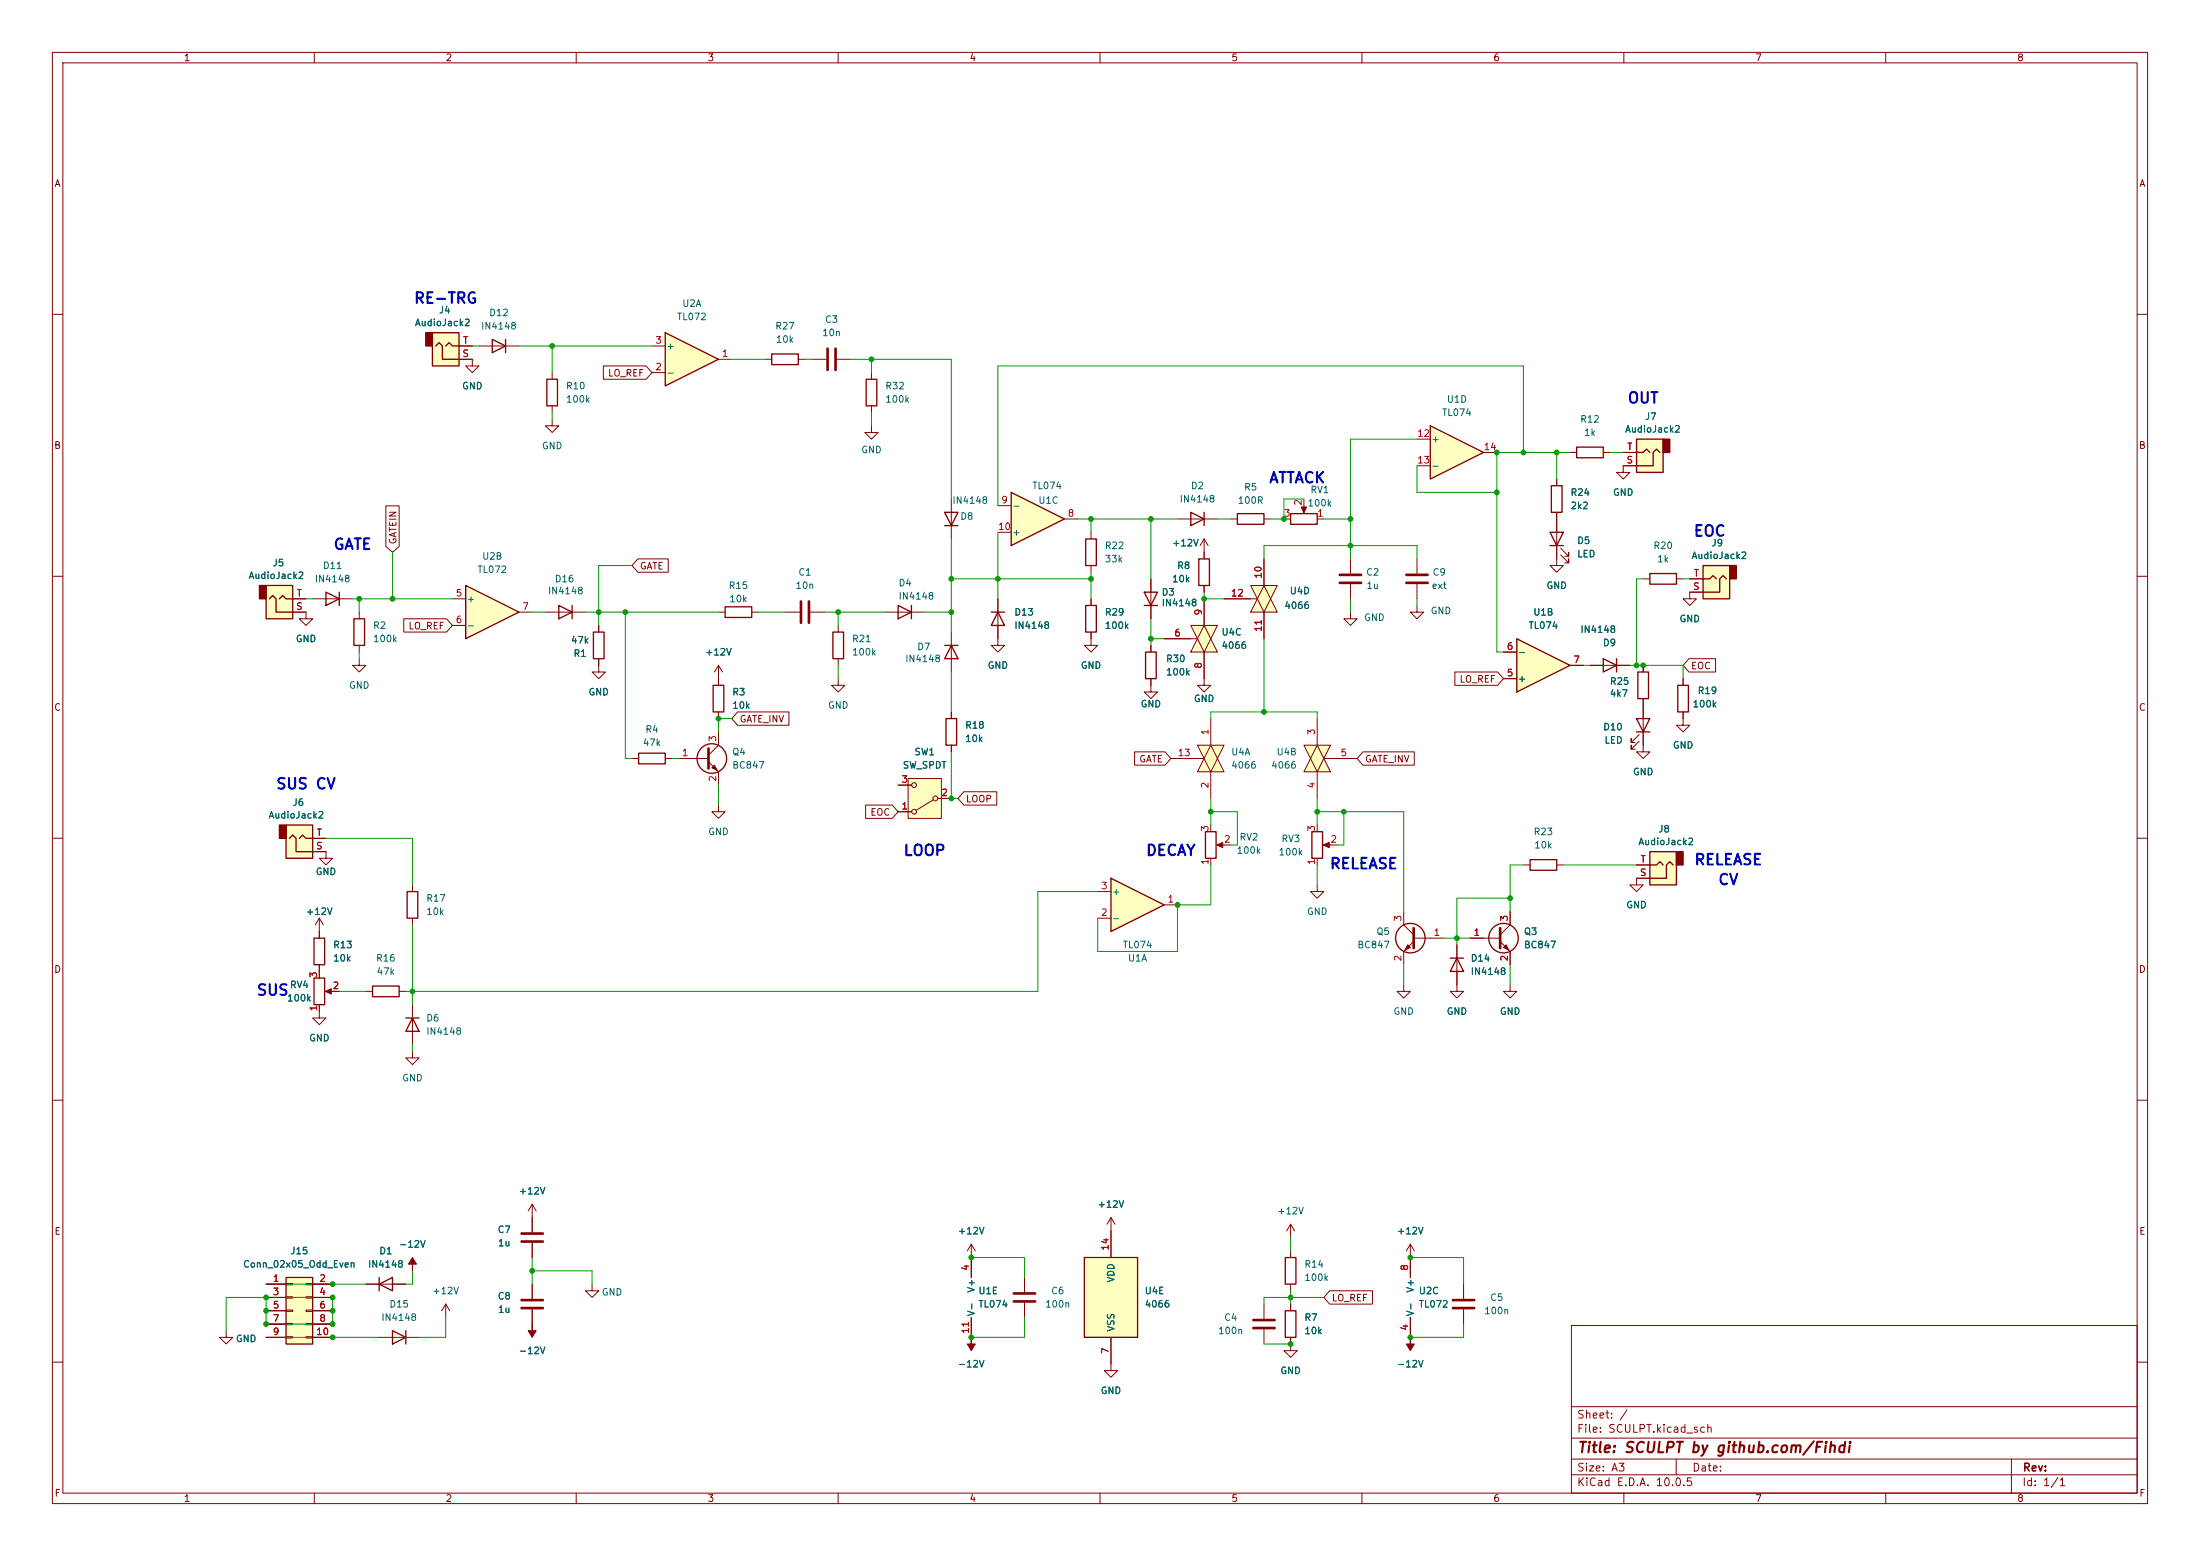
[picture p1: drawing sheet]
<svg xmlns="http://www.w3.org/2000/svg" width="420mm" height="297mm" viewBox="0 0 420 297" stroke-linecap="round" stroke-linejoin="round" font-family="sans-serif">
<g fill="none" stroke="#840000" stroke-width=".19">
<path d="M10 10h400v277h-400zM12 12h396v273h-396zM60 10v2M110 10v2M160 10v2M210 10v2M260 10v2M310 10v2M360 10v2M10 60h2M408 60h2M10 110h2"/>
<path d="M408 110h2M10 160h2M408 160h2M10 210h2M408 210h2M300 253h108v32h-108zM10 260h2M300 278.5h108M300 274.5h108M300 268.5h108M320 278.5v3M384 278.5v6.5"/>
<path d="M408 260h2M60 285v2M110 285v2M160 285v2M210 285v2M260 285v2M300 281.5h108M310 285v2M360 285v2"/>
</g>
<g fill="#ffffc2">
<path d="M251.5 142.2l2.5 5.1h-5.1z"/>
<path d="M248.9 142.2h5.1l-2.5 5.1z"/>
</g>
<g fill="none" stroke="#840000" stroke-width=".19">
<path d="M166.4 81.3v1.3h1.2l-1.2 1.2-1.3-1.2h1.3M149.9 116.8h2.8M154.7 116.8h2.8M160 119.4v1.3M160 129.5v1.3h1.3l-1.3 1.3-1.3-1.3h1.3M160 125.7v1.3M251.5 137.2v5M248.9 142.2h5.1l-2.5 5.1zM251.5 142.2l2.5 5.1h-5.1zM251.5 147.3v5.1M252.7 144.8h6.4M290.8 165.1h1.3"/>
<path d="M297.2 165.1h1.2M312.4 167.6v1.3h-1.3l1.3 1.3 1.3-1.3h-1.3"/>
</g>
<path d="M152.9 114.8v4.1M154.4 114.8v4.1" fill="none" stroke="#840000" stroke-width=".51"/>
<path d="M159 120.7h2v5h-2zM292.1 164.1h5.1v2h-5.1z" fill="none" stroke="#840000" stroke-width=".25"/>
<path d="M315 162.6h5v6.3h-5z" fill="#ffffc2"/>
<path d="M320 162.6h1.3v2.5h-1.3z" fill="#840000" stroke="#840000" stroke-width=".25"/>
<path d="M171.4 115.6l2.6 1.2-2.6 1.3zM174 115.6v2.5M315 162.6h5v6.3h-5zM315 165.1h1.2l.7-.6 .6 .6M319.4 165.1l-.6-.6-.7 .6v2.5h-3.1" fill="none" stroke="#840000" stroke-width=".25"/>
<path d="M168.9 116.8h7.6M312.4 167.6h2.6M312.4 165.1h2.6" fill="none" stroke="#840000" stroke-width=".19"/>
<path d="M289.6 121.9l10.1 5.1-10.1 5.1z" fill="#ffffc2"/>
<path d="M180.3 123.2h2.6M181.6 123.2l1.3 2.5h-2.6zM289.6 121.9l10.1 5.1-10.1 5.1zM306.1 125.7l2.5 1.3-2.5 1.3zM308.6 125.7v2.6" fill="none" stroke="#840000" stroke-width=".25"/>
<path d="M297.2 106.7v1.3h1.2l-1.2 1.2-1.3-1.2h1.3M181.6 120.7v7.6M287 129.5h2.6M287 124.5h2.6M299.7 127h2.6M303.5 127h7.6" fill="none" stroke="#840000" stroke-width=".19"/>
<path d="M212.1 167.6l10.1 5.1-10.1 5.1z" fill="#ffffc2"/>
<path d="M180.3 97.8h2.6l-1.3 2.5zM180.3 100.3h2.6M212.1 167.6l10.1 5.1-10.1 5.1z" fill="none" stroke="#840000" stroke-width=".25"/>
<path d="M181.6 95.3v7.6M209.5 175.3h2.6M209.5 170.2h2.6M222.2 172.7h2.6" fill="none" stroke="#840000" stroke-width=".19"/>
<path d="M127 63.5l10.2 5.1-10.2 5.1z" fill="#ffffc2"/>
<path d="M127 63.5l10.2 5.1-10.2 5.1z" fill="none" stroke="#840000" stroke-width=".25"/>
<path d="M124.5 71.1h2.5M124.5 66h2.5M137.2 68.6h2.5" fill="none" stroke="#840000" stroke-width=".19"/>
<path d="M325.1 108h5.1v6.3h-5.1z" fill="#ffffc2"/>
<path d="M330.2 108h1.3v2.5h-1.3z" fill="#840000" stroke="#840000" stroke-width=".25"/>
<g fill="none" stroke="#840000" stroke-width=".25">
<path d="M147.3 67.6h5.1v2h-5.1zM315 109.5h5v2h-5zM325.1 108h5.1v6.3h-5.1zM325.1 110.5h1.3l.6-.6 .7 .6M329.6 110.5l-.7-.6-.6 .6v2.5h-3.2M312.4 137.2h2.6l-1.3 2.5zM312.4 139.7h2.6M312.7 128.3h2v5.1h-2zM320.3 130.8h2v5.1h-2zM59.9 179.1h2.1v5.1h-2.1zM59.9 186.7h2.1v5.1h-2.1zM71.1 188.2h5.1v2h-5.1z"/>
<path d="M276.9 182.9h2.5M278.1 182.9l1.3 2.5h-2.5zM245.4 250.2h2v5.1h-2z"/>
<circle cx="287" cy="179.1" r="2.82"/>
</g>
<g fill="none" stroke="#840000" stroke-width=".19">
<path d="M146 68.6h1.3M152.4 68.6h1.3M154.9 68.6h2.8M159.8 68.6h2.8M105.4 80v1.3h1.3l-1.3 1.3-1.3-1.3h1.3M313.7 110.5h1.3M320 110.5h1.3M322.6 110.5h2.5M325.1 113h-2.5v1.3h-1.3l1.3 1.3 1.2-1.3h-1.2M313.7 133.4v10.1h-1.3l1.3 1.3 1.3-1.3h-1.3M313.7 127v1.3M321.3 135.9v2.5h-1.3l1.3 1.3 1.3-1.3h-1.3"/>
<path d="M321.3 129.5v1.3M312.9 141.5l-1.5 1.5v-.8v.8h.8M312.9 140.2l-1.5 1.5v-.7v.7h.8M61 177.8v1.3M280.7 179.1h5.7M286.4 179.7l1.9 1.9v2.6M288.3 174v2.5l-1.9 1.9M61 184.2v2.5M61 191.8v1.2M62.5 189.2h2.3M69.8 189.2h1.3M76.2 189.2h1.3"/>
<path d="M278.1 180.3v7.7M288.3 188v1.2h-1.3l1.3 1.3 1.3-1.3h-1.3M185.4 237.5v6.3M185.4 237.5l-.7 1.3M185.4 237.5l.8 1.3M269.2 237.5l-.7 1.3M269.2 237.5l.8 1.3M269.2 237.5v2.5M43.2 254v1.3h1.2l-1.2 1.2-1.3-1.2h1.3M185.4 251.5v3.8M195.6 243.8v2.8M195.6 248.7v2.8"/>
<path d="M241.3 248.9v2.8M241.3 253.7v2.8M246.4 255.3v2.5h1.2l-1.2 1.3-1.3-1.3h1.3M246.4 248.9v1.3"/>
</g>
<path d="M158 66.5v4.1M159.5 66.5v4.1M286.4 177.2v3.8M193.5 246.9h4.1M193.5 248.4h4.1M239.3 253.5h4M239.3 252h4" fill="none" stroke="#840000" stroke-width=".51"/>
<g fill="#840000" stroke="#840000" stroke-width=".19">
<path d="M287.5 180.3l.5 1.1-1-.6z"/>
<path d="M62.1 189.2l1.1-.5v1z"/>
<path d="M185.4 255.3v1.2h.8l-.8 1.3-.7-1.3h.7z"/>
</g>
<path d="M54.6 243.8h5.1v12.7h-5.1z" fill="#ffffc2"/>
<path d="M77.5 194.3h2.5M78.7 194.3l1.3 2.6h-2.5zM54.6 243.8h5.1v12.7h-5.1zM245.4 240h2v5.1h-2z" fill="none" stroke="#840000" stroke-width=".25"/>
<g fill="none" stroke="#840000" stroke-width=".19">
<path d="M270.5 115.6v1.2h1.3l-1.3 1.3-1.3-1.3h1.3M270.5 106.7v2.8M270.5 111.5v2.8M78.7 191.8v7.6M78.7 200.7v1.2h1.3l-1.3 1.3-1.2-1.3h1.2M246.4 233.7l-.8 1.2M246.4 233.7l.7 1.2M246.4 233.7v2.5M246.4 238.8v1.2M50.8 245.1h3.8M50.8 247.6h3.8M50.8 250.2h3.8"/>
<path d="M50.8 252.7h3.8M50.8 255.3h3.8M54.6 245h1.3v.2h-1.3zM54.6 247.5h1.3v.3h-1.3zM54.6 250.1h1.3v.2h-1.3zM54.6 252.6h1.3v.3h-1.3zM54.6 255.1h1.3v.3h-1.3zM58.4 245h1.3v.2h-1.3zM58.4 247.5h1.3v.3h-1.3zM58.4 250.1h1.3v.2h-1.3zM58.4 252.6h1.3v.3h-1.3zM58.4 255.1h1.3v.3h-1.3z"/>
<path d="M59.7 245.1h3.8M59.7 247.6h3.8M59.7 250.2h3.8M59.7 252.7h3.8M59.7 255.3h3.8M246.4 245.1v1.3"/>
</g>
<path d="M268.5 111.3h4M268.5 109.7h4" fill="none" stroke="#840000" stroke-width=".51"/>
<path d="M54.6 157.5h5.1v6.3h-5.1z" fill="#ffffc2"/>
<path d="M53.3 157.5h1.3v2.5h-1.3z" fill="#840000" stroke="#840000" stroke-width=".25"/>
<path d="M54.6 157.5h5.1v6.3h-5.1zM55.2 160l.7-.6 .6 .6v2.6h3.2M57.1 160l.7-.6 .6 .6h1.3" fill="none" stroke="#840000" stroke-width=".25"/>
<path d="M59.7 162.6h2.5v1.2h1.3l-1.3 1.3-1.2-1.3h1.2M59.7 160h2.5M212.1 232.4l-.8 1.3M212.1 232.4l.8 1.3M212.1 232.4v2.5M212.1 260.3v1.3h1.3l-1.3 1.3-1.3-1.3h1.3" fill="none" stroke="#840000" stroke-width=".19"/>
<path d="M207 240h10.2v15.3h-10.2z" fill="#ffffc2"/>
<path d="M207 240h10.2v15.3h-10.2z" fill="none" stroke="#840000" stroke-width=".25"/>
<path d="M212.1 234.9v5.1M212.1 255.3v5M269.2 240v3.8M269.2 251.5v3.8M279.4 245.1v2.8M279.4 249.9v2.8" fill="none" stroke="#840000" stroke-width=".19"/>
<path d="M277.4 248.2h4M277.4 249.7h4" fill="none" stroke="#840000" stroke-width=".51"/>
<path d="M312.4 83.8h5.1v6.4h-5.1z" fill="#ffffc2"/>
<path d="M317.5 83.8h1.3v2.6h-1.3z" fill="#840000" stroke="#840000" stroke-width=".25"/>
<path d="M312.4 83.8h5.1v6.4h-5.1zM312.4 86.4h1.3l.6-.7 .7 .7M316.9 86.4l-.7-.7-.6 .7v2.5h-3.2M77.7 170.2h2.1v5.1h-2.1z" fill="none" stroke="#840000" stroke-width=".25"/>
<path d="M309.9 86.4h2.5M312.4 88.9h-2.5v1.3h-1.3l1.3 1.2 1.2-1.2h-1.2M61 175.3l-.8 1.2M61 175.3l.7 1.2M61 175.3v2.5M78.7 168.9v1.3M78.7 175.3v1.2" fill="none" stroke="#840000" stroke-width=".19"/>
<path d="M269.2 255.3v1.2h.8l-.8 1.3-.7-1.3h.7z" fill="#840000" stroke="#840000" stroke-width=".19"/>
<path d="M273 81.3l10.2 5.1-10.2 5z" fill="#ffffc2"/>
<g fill="none" stroke="#840000" stroke-width=".25">
<path d="M273 81.3l10.2 5.1-10.2 5zM121.9 143.8h5.1v2h-5.1z"/>
<circle cx="135.9" cy="144.8" r="2.82"/>
</g>
<path d="M270.5 83.8h2.5M270.5 88.9h2.5M283.2 86.4h2.5M114.3 127v1.3h1.3l-1.3 1.2-1.3-1.2h1.3M137.2 139.7v2.5l-1.9 1.9M120.6 144.8h1.3M127 144.8h1.3M129.5 144.8h5.8M135.3 145.4l1.9 1.9v2.6" fill="none" stroke="#840000" stroke-width=".19"/>
<path d="M135.3 142.9v3.8" fill="none" stroke="#840000" stroke-width=".51"/>
<path d="M135.9 146.6l.5-.5 .5 1z" fill="#840000" stroke="#840000" stroke-width=".19"/>
<path d="M173.4 148.6h6.3v7.6h-6.3z" fill="#ffffc2"/>
<g fill="none" stroke="#840000" stroke-width=".19">
<path d="M297.2 91.4v1.3M297.2 97.8v8.9M299.7 86.4h1.3M306.1 86.4h1.2M297.9 105.9l1.6 1.5v-.7v.7h-.8M297.9 104.6l1.6 1.6v-.8v.8h-.8M181.6 135.9v1.3M219.7 129.5v2.6h1.3l-1.3 1.3-1.3-1.3h1.3M219.7 123.2v1.3M229.9 129.5v1.3h1.2l-1.2 1.3-1.3-1.3h1.3M137.2 153.7v1.2h1.2l-1.2 1.3-1.3-1.3h1.3M171.4 154.9h2.6"/>
<path d="M171.4 149.9h2.6M173.4 148.6h6.3v7.6h-6.3zM178.2 152.7l-3.3 2M179.1 152.4h2.5M181.6 142.2v1.3"/>
<circle cx="174.5" cy="154.9" r=".46"/>
<circle cx="174.5" cy="149.9" r=".46"/>
<circle cx="178.6" cy="152.4" r=".46"/>
</g>
<path d="M296.2 92.7h2v5.1h-2zM301 85.3h5.1v2.1h-5.1zM295.9 101.6h2.5l-1.2 2.5zM295.9 104.1h2.5M180.6 137.2h2v5h-2zM218.7 124.5h2v5h-2z" fill="none" stroke="#840000" stroke-width=".25"/>
<path d="M193 94l10.2 5.1-10.2 5z" fill="#ffffc2"/>
<path d="M193 94l10.2 5.1-10.2 5z" fill="none" stroke="#840000" stroke-width=".25"/>
<path d="M190.5 96.5h2.5M203.2 99.1h2.5M190.5 101.6h2.5" fill="none" stroke="#840000" stroke-width=".19"/>
<g fill="#ffffc2">
<path d="M228.6 142.2h5.1l-2.6 5.1z"/>
<path d="M231.1 142.2l2.6 5.1h-5.1z"/>
</g>
<path d="M224.8 99.1h7.6M234.9 99.1h1.3M241.3 99.1h1.3M245.1 99.1h1.3M248.9 95.3v2.2M251.5 99.1h1.2M257.8 116.8v1.3h1.3l-1.3 1.3-1.3-1.3h1.3M231.1 137.2v5M223.5 144.8h6.4M228.6 142.2h5.1l-2.6 5.1zM231.1 142.2l2.6 5.1h-5.1zM231.1 147.3v5.1" fill="none" stroke="#840000" stroke-width=".19"/>
<path d="M227.3 97.8l2.6 1.3-2.6 1.2zM229.9 97.8v2.5M236.2 98h5.1v2.1h-5.1zM246.4 98h5.1v2.1h-5.1z" fill="none" stroke="#840000" stroke-width=".25"/>
<path d="M248.4 96.8h1l-.5 1.1z" fill="#840000" stroke="#840000" stroke-width=".19"/>
<g fill="#ffffc2">
<path d="M241.3 111.8l2.5 5h-5z"/>
<path d="M238.8 111.8h5l-2.5 5z"/>
</g>
<g fill="none" stroke="#840000" stroke-width=".19">
<path d="M68.6 116.8v1.3M219.7 110.5v7.6M233.7 114.3h6.3M238.8 111.8h5l-2.5 5zM241.3 111.8l2.5 5h-5zM241.3 106.7v5.1M241.3 116.8v5.1M257.8 106.7v2.8M257.8 111.5v2.8M68.6 125.7v1.3h1.2l-1.2 1.3-1.3-1.3h1.3M68.6 123.2v1.3M231.1 157.5v1.3"/>
<path d="M251.5 157.5v1.3M231.1 163.8v1.3M232.7 161.3h2.2M251.5 163.8v1.3M253 161.3h2.3"/>
</g>
<path d="M67.6 118.1h2v5.1h-2zM218.4 113h2.6l-1.3 2.6zM218.4 115.6h2.6M230.1 158.8h2.1v5h-2.1zM250.4 158.8h2.1v5h-2.1z" fill="none" stroke="#840000" stroke-width=".25"/>
<g fill="#840000" stroke="#840000" stroke-width=".19">
<path d="M252.6 161.3l1.1-.5v1z"/>
<path d="M232.3 161.3l1.1-.5v1z"/>
</g>
<path d="M255.8 111.3h4M255.8 109.7h4" fill="none" stroke="#840000" stroke-width=".51"/>
<g fill="#ffffc2">
<path d="M229.9 119.4l2.5 5.1h-5.1z"/>
<path d="M227.3 119.4h5.1l-2.5 5.1z"/>
</g>
<path d="M227.3 119.4h5.1l-2.5 5.1zM229.9 119.4l2.5 5.1h-5.1zM229.9 114.3v5.1M222.2 121.9h6.4M229.9 124.5v5" fill="none" stroke="#840000" stroke-width=".19"/>
<path d="M88.9 111.8l10.2 5-10.2 5.1z" fill="#ffffc2"/>
<path d="M62.2 113l2.6 1.3-2.6 1.3zM64.8 113v2.6M88.9 111.8l10.2 5-10.2 5.1zM106.7 115.6l2.5 1.2-2.5 1.3zM109.2 115.6v2.5" fill="none" stroke="#840000" stroke-width=".25"/>
<path d="M59.7 114.3h7.6M86.4 114.3h2.5M86.4 119.4h2.5M99.1 116.8h2.5M104.1 116.8h7.7" fill="none" stroke="#840000" stroke-width=".19"/>
<path d="M50.8 111.8h5.1v6.3h-5.1z" fill="#ffffc2"/>
<path d="M49.5 111.8h1.3v2.5h-1.3z" fill="#840000" stroke="#840000" stroke-width=".25"/>
<path d="M94 64.8l2.5 1.2-2.5 1.3zM96.5 64.8v2.5M104.4 72.4h2v5.1h-2zM50.8 111.8h5.1v6.3h-5.1zM51.4 114.3l.7-.6 .6 .6v2.5h3.2M53.3 114.3l.7-.6 .6 .6h1.3M207.3 115.6h2v5.1h-2zM207.3 102.9h2v5.1h-2zM228.9 106.7h2v5.1h-2z" fill="none" stroke="#840000" stroke-width=".25"/>
<g fill="none" stroke="#840000" stroke-width=".19">
<path d="M90.2 68.6v1.3h1.2l-1.2 1.2-1.3-1.2h1.3M91.4 66h7.7M105.4 71.1v1.3M105.4 77.5v1.2M55.9 116.8h2.5v1.3h1.3l-1.3 1.3-1.3-1.3h1.3M55.9 114.3h2.5M208.3 101.6v1.3M208.3 108v1.2M208.3 114.3v1.3M229.9 102.9l-.8 1.2M229.9 102.9l.7 1.2M229.9 102.9v3.8"/>
<path d="M229.9 111.8v1.2M208.3 120.7v1.2"/>
</g>
<path d="M82.5 63.5h5.1v6.4h-5.1z" fill="#ffffc2"/>
<path d="M81.3 63.5h1.2v2.5h-1.2z" fill="#840000" stroke="#840000" stroke-width=".25"/>
<g fill="none" stroke="#840000" stroke-width=".25">
<path d="M82.5 63.5h5.1v6.4h-5.1zM83.2 66l.6-.6 .7 .6v2.6h3.1M85.1 66l.6-.6 .7 .6h1.2M165.4 72.4h2v5.1h-2zM138.4 115.8h5.1v2.1h-5.1zM189.2 116.8h2.6M190.5 116.8l1.3 2.6h-2.6zM113.3 120.7h2v5h-2zM136.1 130.8h2.1v5.1h-2.1zM72.4 245.1l2.5-1.3v2.6zM72.4 243.8v2.6M74.9 254l2.6 1.3-2.6 1.2z"/>
<path d="M77.5 254v2.5"/>
<circle cx="269.2" cy="179.1" r="2.82"/>
</g>
<g fill="none" stroke="#840000" stroke-width=".19">
<path d="M87.6 68.6h2.6M87.6 66h2.6M115.2 69.8h8.1l1.2 1.3-1.2 1.3h-8.1zM166.4 71.1v1.3M166.4 77.5v1.2M73.7 96.6h2.5v7.7l-1.3 1.1-1.2-1.1zM297.2 91.4v1.3M297.2 97.8v3.8M309.9 88.9h2.5M309.9 86.4h2.5M55.9 116.8h2.5M55.9 114.3h2.5"/>
<path d="M77.1 118.1h8.1l1.2 1.3-1.2 1.3h-8.1zM114.3 119.4v1.3M121.8 106.7h5.8v2.5h-5.8l-1.2-1.2zM137.2 116.8h1.2M143.5 116.8h1.3M190.5 114.3v8.9h1.3l-1.3 1.3-1.3-1.3h1.3M208.3 114.3v1.3M219.7 110.5v2.5M219.7 115.6v2.5M229.9 105.4v1.3M229.9 111.8v1.2M229.9 114.3v5.1"/>
<path d="M233.7 114.3h5.1M241.3 106.7v5.1M241.3 116.8v5.1M297.2 104.1v2.6M322.6 113h2.5M322.6 110.5h2.5M114.3 125.7v1.3M137.2 127v3.8M137.2 135.9v1.3M137.2 127l-.8 1.3M137.2 127l.7 1.3M140.8 135.9h9.8v2.5h-9.8l-1.1-1.2z"/>
<path d="M181.6 135.9v1.3M208.3 120.7v2.5h1.2l-1.2 1.3-1.3-1.3h1.3M219.7 123.2v1.3M219.7 129.5v1.3M222.2 121.9h5.1M229.9 124.5v5M277.7 128.3h8.2l1.1 1.2-1.1 1.3h-8.2zM287 129.5h2.6M287 124.5h2.6M299.7 127h2.6M303.5 127h2.6M308.6 127h2.5"/>
<path d="M313.7 127v1.3M313.7 133.4v3.8M313.7 139.7v2.5M321.3 129.5v1.3M321.3 135.9v1.3M322.4 125.7h5.1v2.6h-5.1l-1.1-1.3zM165.3 153.7h5l1.1 1.2-1.1 1.3h-5zM171.4 154.9h2.6M171.4 149.9h2.6M179.1 152.4h2.5M181.6 142.2v1.3M184 151.1h6.3v2.6h-6.3l-1.1-1.3z"/>
<path d="M216.6 143.5h5.8l1.1 1.3-1.1 1.3h-5.8zM260.2 143.5h9.8v2.6h-9.8l-1.1-1.3zM59.7 162.6h2.5M59.7 160h2.5M61 177.8v1.3M251.5 168.9v1.3h1.2l-1.2 1.3-1.3-1.3h1.3M268 174v2.5l1.9 1.9M269.9 179.1h5.7M269.9 179.7l-1.9 1.9v2.6M280.7 179.1h2.5M288.3 174v2.5M312.4 167.6h2.6"/>
<path d="M312.4 165.1h2.6M61 191.8v2.5h1.2l-1.2 1.3-1.3-1.3h1.3M61 184.2v2.5M63.5 189.2h1.3M268 188v1.2h1.2l-1.2 1.3-1.3-1.3h1.3M278.1 185.4v3.8h-1.2l1.2 1.3 1.3-1.3h-1.3M278.1 180.3v2.6M288.3 181.6v2.6M101.6 229.9v5.3M101.6 237.2v2.8M101.6 229.9l-.8 1.2M101.6 229.9l.8 1.2"/>
<path d="M212.1 234.9v5.1M50.8 245.1h3.8M50.8 255.3h3.8M50.8 247.6h3.8M50.8 250.2h3.8M50.8 252.7h3.8M59.7 245.1h3.8M59.7 255.3h3.8M59.7 247.6h3.8M59.7 250.2h3.8M59.7 252.7h3.8M69.8 245.1h7.7"/>
<path d="M72.4 255.3h7.6M85.1 248.9l-.8 1.3M85.1 248.9l.8 1.3M85.1 248.9v2.6M101.6 245.1v2.8M101.6 249.9v2.8M113 245.1v1.3h1.3l-1.3 1.2-1.2-1.2h1.2M185.4 240v3.8M185.4 251.5v3.8M212.1 255.3v5M246.4 248.9v1.3M246.4 255.3v1.2"/>
<path d="M253.8 246.4h8.2v2.5h-8.2l-1.1-1.3zM269.2 240v3.8M269.2 251.5v3.8"/>
</g>
<path d="M269.9 177.2v3.8M99.6 235.5h4M99.6 237h4M99.6 248.2h4M99.6 249.7h4" fill="none" stroke="#840000" stroke-width=".51"/>
<g fill="#840000" stroke="#840000" stroke-width=".19">
<path d="M101.6 252.7v1.3h.8l-.8 1.3-.8-1.3h.8z"/>
<path d="M78.7 240l.8 1.3h-.8v1.3v-1.3h-.7z"/>
<path d="M268.7 180.3l.5 .5-1 .6z"/>
</g>
<g fill="none" stroke="#009600" stroke-width=".19">
<path d="M90.2 66h1.2M99.1 66h25.4M105.4 66v5.1M105.4 78.7v1.3M139.7 68.6h6.3M153.7 68.6h1.2M162.6 68.6h19v26.7M166.4 68.6v2.5M166.4 78.7v2.6M205.7 99.1h19.1M208.3 99.1v2.5M219.7 99.1v11.4"/>
<path d="M232.4 99.1h2.5M248.9 95.3h-3.8v3.8h-2.5M252.7 99.1h5.1M270.5 83.8h-12.7v22.9M270.5 88.9v5.1h15.2M290.8 86.4v-16.5h-100.3v26.6M297.2 86.4v5M299.7 86.4h-14v38.1h1.3M307.3 86.4h2.6M58.4 114.3h1.3M67.3 114.3h19.1M68.6 114.3v2.5"/>
<path d="M74.9 105.4v8.9M101.6 116.8h2.5M111.8 116.8h25.4M119.4 116.8v28h1.2M120.6 108h-6.3v11.4M144.8 116.8h5.1M157.5 116.8h11.4M160 116.8v2.6M176.5 116.8h5.1M181.6 110.5h26.7M181.6 102.9v17.8M190.5 101.6v12.7"/>
<path d="M208.3 109.2v5.1M219.7 118.1v5.1M229.9 113v1.3h3.8M241.3 106.7v-2.6h29.2v2.6M257.8 114.3v2.5M270.5 114.3v1.3M313.7 110.5h-1.3v16.5M321.3 110.5h1.3M68.6 124.5v1.2M139.7 137.2h-2.5v2.5M160 127v2.5M181.6 128.3v7.6"/>
<path d="M219.7 121.9h2.5M231.1 137.2v-1.3h20.4v1.3M241.3 121.9v14M302.3 127h1.2M311.1 127h10.2v2.5M128.3 144.8h1.2M137.2 149.9v3.8M181.6 143.5v8.9h1.3M231.1 152.4v5.1M231.1 154.9h5.1v6.4h-1.3M251.5 154.9h16.5v19.1M251.5 152.4v5.1"/>
<path d="M256.5 154.9v6.4h-1.2M62.2 160h16.5v8.9M78.7 176.5v15.3M209.5 170.2h-11.4v19h-120.6M231.1 165.1v7.6h-6.3v8.9h-15.3v-6.3M251.5 165.1v3.8M275.6 179.1h5.1M288.3 171.5h-10.2v8.8M290.8 165.1h-2.5v8.9M298.4 165.1h14M64.8 189.2h5M78.7 199.4v1.3"/>
<path d="M268 184.2v3.8M288.3 184.2v3.8M246.4 236.2v2.6M50.8 247.6v5.1h12.7v-5.1h-20.3v6.4M50.8 255.3h21.6M50.8 245.1h19M78.7 242.6v2.5h-1.2M85.1 251.5v3.8h-5.1M101.6 242.6h11.4v2.5M101.6 240v5.1M185.4 240h10.2v3.8M195.6 251.5v3.8h-10.2"/>
<path d="M241.3 256.5h5.1M246.4 246.4v2.5M252.7 247.6h-11.4v1.3M269.2 240h10.2v5.1M279.4 252.7v2.6h-10.2"/>
</g>
<g fill="#009600" stroke="#009600" stroke-width=".19">
<circle cx="312.4" cy="127" r=".46"/>
<circle cx="313.7" cy="127" r=".46"/>
<circle cx="246.4" cy="247.6" r=".46"/>
<circle cx="246.4" cy="256.5" r=".46"/>
<circle cx="185.4" cy="255.3" r=".46"/>
<circle cx="185.4" cy="240" r=".46"/>
<circle cx="269.2" cy="240" r=".46"/>
<circle cx="269.2" cy="255.3" r=".46"/>
<circle cx="224.8" cy="172.7" r=".46"/>
<circle cx="231.1" cy="154.9" r=".46"/>
<circle cx="241.3" cy="135.9" r=".46"/>
<circle cx="229.9" cy="114.3" r=".46"/>
<circle cx="219.7" cy="121.9" r=".46"/>
<circle cx="208.3" cy="110.5" r=".46"/>
<circle cx="208.3" cy="99.1" r=".46"/>
<circle cx="219.7" cy="99.1" r=".46"/>
<circle cx="190.5" cy="110.5" r=".46"/>
<circle cx="256.5" cy="154.9" r=".46"/>
<circle cx="251.5" cy="154.9" r=".46"/>
<circle cx="278.1" cy="179.1" r=".46"/>
<circle cx="288.3" cy="171.5" r=".46"/>
<circle cx="290.8" cy="86.4" r=".46"/>
<circle cx="297.2" cy="86.4" r=".46"/>
<circle cx="285.7" cy="86.4" r=".46"/>
<circle cx="257.8" cy="99.1" r=".46"/>
<circle cx="257.8" cy="104.1" r=".46"/>
<circle cx="285.7" cy="94" r=".46"/>
<circle cx="245.1" cy="99.1" r=".46"/>
<circle cx="68.6" cy="114.3" r=".46"/>
<circle cx="74.9" cy="114.3" r=".46"/>
<circle cx="105.4" cy="66" r=".46"/>
<circle cx="114.3" cy="116.8" r=".46"/>
<circle cx="119.4" cy="116.8" r=".46"/>
<circle cx="63.5" cy="250.2" r=".46"/>
<circle cx="63.5" cy="247.6" r=".46"/>
<circle cx="63.5" cy="245.1" r=".46"/>
<circle cx="101.6" cy="242.6" r=".46"/>
<circle cx="137.2" cy="137.2" r=".46"/>
<circle cx="166.4" cy="68.6" r=".46"/>
<circle cx="160" cy="116.8" r=".46"/>
<circle cx="181.6" cy="110.5" r=".46"/>
<circle cx="63.5" cy="255.3" r=".46"/>
<circle cx="63.5" cy="252.7" r=".46"/>
<circle cx="50.8" cy="252.7" r=".46"/>
<circle cx="50.8" cy="250.2" r=".46"/>
<circle cx="50.8" cy="247.6" r=".46"/>
<circle cx="78.7" cy="189.2" r=".46"/>
<circle cx="181.6" cy="116.8" r=".46"/>
<circle cx="181.6" cy="152.4" r=".46"/>
</g>
<g font-size="2" fill="#0000c2">
<text x="78.9" y="58.4">RE-TRG</text>
<text x="310.6" y="77.5">OUT</text>
<text x="242.1" y="92.7">ATTACK</text>
<text x="63.5" y="105.4">GATE</text>
<text x="323.2" y="102.9">EOC</text>
<text x="52.6" y="151.1">SUS CV</text>
<text x="172.4" y="163.8">LOOP</text>
<text x="218.6" y="163.8">DECAY</text>
<text x="253.7" y="166.4">RELEASE</text>
<text x="323.3" y="165.6">RELEASE</text>
<text x="327.9" y="169.4">CV</text>
<text x="48.9" y="190.5">SUS</text>
</g>
<text font-size="2" fill="#840000" x="301" y="277.8">Title: SCULPT by github.com/Fihdi</text>
<g font-size="1.5" fill="#840000">
<text x="300.9" y="273.8">File: SCULPT.kicad_sch</text>
<text x="300.9" y="271.1">Sheet: /</text>
<text x="300.9" y="281.2">Size: A3</text>
<text x="322.9" y="281.2">Date:</text>
<text x="386" y="281.2">Rev:</text>
<text x="300.9" y="284">KiCad E.D.A. 10.0.5</text>
<text x="385.9" y="284">Id: 1/1</text>
</g>
<g font-size="1.3" fill="#840000">
<text x="35" y="12">1</text>
<text x="85" y="12">2</text>
<text x="135" y="12">3</text>
<text x="185" y="12">4</text>
<text x="235" y="12">5</text>
<text x="285" y="12">6</text>
<text x="335" y="12">7</text>
<text x="385" y="12">8</text>
<text x="10.3" y="36">A</text>
<text x="408.3" y="36">A</text>
<text x="116" y="72.2">LO_REF</text>
<text x="10.2" y="86">B</text>
<text x="408.2" y="86">B</text>
<text x="76" y="104" transform="rotate(-90 76 104)">GATEIN</text>
<text x="122.1" y="109">GATE</text>
<text x="77.9" y="120.4">LO_REF</text>
<text x="278.5" y="130.6">LO_REF</text>
<text x="322.7" y="128.1">EOC</text>
<text x="10.2" y="136">C</text>
<text x="408.2" y="136">C</text>
<text x="141.1" y="138.2">GATE_INV</text>
<text x="217.4" y="145.8">GATE</text>
<text x="260.5" y="145.8">GATE_INV</text>
<text x="166" y="156">EOC</text>
<text x="184.3" y="153.5">LOOP</text>
<text x="10.2" y="186">D</text>
<text x="408.2" y="186">D</text>
<text x="10.3" y="236">E</text>
<text x="408.3" y="236">E</text>
<text x="254.1" y="248.7">LO_REF</text>
<text x="10.3" y="286">F</text>
<text x="35" y="287">1</text>
<text x="85" y="287">2</text>
<text x="135" y="287">3</text>
<text x="185" y="287">4</text>
<text x="235" y="287">5</text>
<text x="285" y="287">6</text>
<text x="335" y="287">7</text>
<text x="385" y="287">8</text>
<text x="408.3" y="286">F</text>
</g>
<g font-size="1.3" fill="#006464">
<text x="130.1" y="58.9">U2A</text>
<text x="79.1" y="62.6">AudioJack2</text>
<text x="83.7" y="60.1">J4</text>
<text x="91.7" y="63.2">IN4148</text>
<text x="93.3" y="60.7">D12</text>
<text x="129.1" y="61.4">TL072</text>
<text x="147.9" y="63.2">R27</text>
<text x="148" y="65.7">10k</text>
<text x="156.8" y="64.5">10n</text>
<text x="157.4" y="61.9">C3</text>
<text x="127.1" y="67">+</text>
<text x="88.1" y="74.6">GND</text>
<text x="107.9" y="74.6">R10</text>
<text x="107.9" y="77.2">100k</text>
<text x="127.1" y="72.1">-</text>
<text x="168.9" y="74.6">R32</text>
<text x="168.9" y="77.2">100k</text>
<text x="276.1" y="77.2">U1D</text>
<text x="275.2" y="79.7">TL074</text>
<text x="301.6" y="81">R12</text>
<text x="302.3" y="83.5">1k</text>
<text x="310.1" y="82.9">AudioJack2</text>
<text x="313.9" y="80.5">J7</text>
<text x="103.3" y="86.1">GND</text>
<text x="164.3" y="86.8">GND</text>
<text x="273.2" y="84.8">+</text>
<text x="273.2" y="89.9">-</text>
<text x="197" y="93.7">TL074</text>
<text x="227.2" y="93.7">D2</text>
<text x="237.4" y="93.9">R5</text>
<text x="250.1" y="94.4">RV1</text>
<text x="299.7" y="94.9">R24</text>
<text x="307.8" y="94.9">GND</text>
<text x="181.7" y="96.5">IN4148</text>
<text x="183.2" y="99.5">D8</text>
<text x="193.1" y="97.5">-</text>
<text x="198.1" y="96.5">U1C</text>
<text x="225.1" y="96.2">IN4148</text>
<text x="236.2" y="96.5">100R</text>
<text x="249.5" y="97">100k</text>
<text x="299.7" y="97.5">2k2</text>
<text x="91.9" y="107.1">U2B</text>
<text x="193.1" y="102.6">+</text>
<text x="210.8" y="105.1">R22</text>
<text x="210.8" y="107.6">33k</text>
<text x="223.6" y="104.6">+12V</text>
<text x="301" y="104.2">D5</text>
<text x="301" y="106.7">LED</text>
<text x="315.5" y="105.1">R20</text>
<text x="316.3" y="107.6">1k</text>
<text x="322.8" y="107">AudioJack2</text>
<text x="326.6" y="104.6">J9</text>
<text x="47.3" y="110.8">AudioJack2</text>
<text x="51.9" y="108.4">J5</text>
<text x="60" y="111.5">IN4148</text>
<text x="61.5" y="108.9">D11</text>
<text x="91" y="109.7">TL072</text>
<text x="104.5" y="113.7">IN4148</text>
<text x="105.8" y="111.5">D16</text>
<text x="139" y="112.7">R15</text>
<text x="151.8" y="112.7">10n</text>
<text x="152.3" y="110.2">C1</text>
<text x="171.4" y="112.2">D4</text>
<text x="221.7" y="114">D3</text>
<text x="223.6" y="111.5">10k</text>
<text x="224.6" y="108.9">R8</text>
<text x="246.1" y="113.7">U4D</text>
<text x="260.7" y="110.2">C2</text>
<text x="260.8" y="112.7">1u</text>
<text x="273.2" y="112.7">ext</text>
<text x="273.4" y="110.2">C9</text>
<text x="295.1" y="112.7">GND</text>
<text x="89" y="115.3">+</text>
<text x="139.1" y="115.3">10k</text>
<text x="171.4" y="114.8">IN4148</text>
<text x="193.5" y="117.8">D13</text>
<text x="210.8" y="117.8">R29</text>
<text x="221.7" y="116">IN4148</text>
<text x="245.1" y="116.5">4066</text>
<text x="260.3" y="118.8">GND</text>
<text x="273" y="117.5">GND</text>
<text x="292.6" y="117.8">U1B</text>
<text x="320.5" y="119.1">GND</text>
<text x="56.4" y="122.9">GND</text>
<text x="71.1" y="120.3">R2</text>
<text x="71.1" y="122.9">100k</text>
<text x="89" y="120.3">-</text>
<text x="108.9" y="123.1">47k</text>
<text x="109.4" y="125.7">R1</text>
<text x="134.5" y="125.4">+12V</text>
<text x="162.5" y="122.9">R21</text>
<text x="162.5" y="125.4">100k</text>
<text x="175" y="124.4">D7</text>
<text x="193.5" y="120.3">IN4148</text>
<text x="210.8" y="120.3">100k</text>
<text x="233.1" y="121.6">U4C</text>
<text x="233.1" y="124.2">4066</text>
<text x="289.7" y="125.4">-</text>
<text x="291.7" y="120.3">TL074</text>
<text x="301.6" y="121.1">IN4148</text>
<text x="305.9" y="123.6">D9</text>
<text x="66.5" y="131.8">GND</text>
<text x="172.7" y="126.7">IN4148</text>
<text x="188.4" y="128">GND</text>
<text x="206.2" y="128">GND</text>
<text x="222.5" y="126.7">R30</text>
<text x="222.5" y="129.2">100k</text>
<text x="289.7" y="130.5">+</text>
<text x="307.2" y="131">R25</text>
<text x="112.2" y="133">GND</text>
<text x="139.7" y="133">R3</text>
<text x="139.7" y="135.6">10k</text>
<text x="158" y="135.6">GND</text>
<text x="217.6" y="135.3">GND</text>
<text x="227.8" y="134.3">GND</text>
<text x="307.2" y="133.3">4k7</text>
<text x="323" y="135.3">100k</text>
<text x="324" y="132.8">R19</text>
<text x="122.6" y="142.7">47k</text>
<text x="123.1" y="140.2">R4</text>
<text x="184.1" y="139.4">R18</text>
<text x="184.1" y="141.9">10k</text>
<text x="306" y="139.7">D10</text>
<text x="306.2" y="142.3">LED</text>
<text x="319.2" y="143.2">GND</text>
<text x="139.7" y="144.5">Q4</text>
<text x="139.7" y="147">BC847</text>
<text x="172.2" y="147">SW_SPDT</text>
<text x="174.5" y="144.5">SW1</text>
<text x="234.9" y="144.5">U4A</text>
<text x="234.9" y="147">4066</text>
<text x="242.6" y="147">4066</text>
<text x="243.6" y="144.5">U4B</text>
<text x="311.6" y="148.3">GND</text>
<text x="55.8" y="154.1">J6</text>
<text x="51.2" y="156.5">AudioJack2</text>
<text x="135.1" y="159.7">GND</text>
<text x="236.5" y="160.7">RV2</text>
<text x="244.5" y="161">RV3</text>
<text x="292.7" y="159.7">R23</text>
<text x="312.7" y="161.6">AudioJack2</text>
<text x="316.5" y="159.2">J8</text>
<text x="60.2" y="167.3">GND</text>
<text x="236" y="163.3">100k</text>
<text x="244" y="163.6">100k</text>
<text x="292.8" y="162.3">10k</text>
<text x="81.3" y="172.4">R17</text>
<text x="212.2" y="171.1">+</text>
<text x="310.4" y="173.7">GND</text>
<text x="58.3" y="175">+12V</text>
<text x="81.3" y="175">10k</text>
<text x="212.2" y="176.2">-</text>
<text x="249.4" y="175">GND</text>
<text x="262.7" y="178.8">Q5</text>
<text x="290.8" y="178.8">Q3</text>
<text x="63.5" y="181.3">R13</text>
<text x="63.5" y="183.8">10k</text>
<text x="71.7" y="183.8">R16</text>
<text x="214.2" y="181.3">TL074</text>
<text x="215.2" y="183.8">U1A</text>
<text x="259" y="181.3">BC847</text>
<text x="280.7" y="183.8">D14</text>
<text x="290.8" y="181.3">BC847</text>
<text x="54.7" y="191.5">100k</text>
<text x="55.2" y="188.9">RV4</text>
<text x="71.8" y="186.4">47k</text>
<text x="280.7" y="186.4">IN4148</text>
<text x="81.3" y="195.3">D6</text>
<text x="81.3" y="197.8">IN4148</text>
<text x="265.9" y="194">GND</text>
<text x="276.1" y="194">GND</text>
<text x="286.2" y="194">GND</text>
<text x="58.9" y="199.1">GND</text>
<text x="76.7" y="206.7">GND</text>
<text x="98.9" y="228.3">+12V</text>
<text x="209.4" y="230.8">+12V</text>
<text x="243.7" y="232.1">+12V</text>
<text x="55.3" y="239.7">J15</text>
<text x="72.3" y="239.7">D1</text>
<text x="76.1" y="238.5">-12V</text>
<text x="94.9" y="235.7">C7</text>
<text x="95" y="238.2">1u</text>
<text x="182.8" y="235.9">+12V</text>
<text x="266.6" y="235.9">+12V</text>
<text x="46.3" y="242.3">Conn_02x05_Odd_Even</text>
<text x="70.1" y="242.3">IN4148</text>
<text x="213.1" y="244.9" transform="rotate(-90 213.1 244.9)">VDD</text>
<text x="248.9" y="242.3">R14</text>
<text x="248.9" y="244.8">100k</text>
<text x="74.2" y="249.9">D15</text>
<text x="82.4" y="247.3">+12V</text>
<text x="94.9" y="248.4">C8</text>
<text x="95" y="250.9">1u</text>
<text x="114.8" y="247.6">GND</text>
<text x="186.4" y="251.4" transform="rotate(-90 186.4 251.4)">V-</text>
<text x="186.4" y="246.9" transform="rotate(-90 186.4 246.9)">V+</text>
<text x="186.7" y="247.3">U1E</text>
<text x="186.7" y="249.9">TL074</text>
<text x="199.4" y="249.9">100n</text>
<text x="200.6" y="247.3">C6</text>
<text x="218.4" y="247.3">U4E</text>
<text x="218.4" y="249.9">4066</text>
<text x="270.2" y="251.4" transform="rotate(-90 270.2 251.4)">V-</text>
<text x="270.2" y="246.9" transform="rotate(-90 270.2 246.9)">V+</text>
<text x="270.7" y="247.3">U2C</text>
<text x="270.7" y="249.9">TL072</text>
<text x="283.2" y="251.2">100n</text>
<text x="284.4" y="248.6">C5</text>
<text x="44.9" y="256.5">GND</text>
<text x="72.7" y="252.4">IN4148</text>
<text x="213.1" y="254.3" transform="rotate(-90 213.1 254.3)">VSS</text>
<text x="232.4" y="255">100n</text>
<text x="233.6" y="252.4">C4</text>
<text x="248.9" y="252.4">R7</text>
<text x="248.9" y="255">10k</text>
<text x="98.9" y="258.8">-12V</text>
<text x="182.8" y="261.3">-12V</text>
<text x="244.3" y="262.6">GND</text>
<text x="266.6" y="261.3">-12V</text>
<text x="210" y="266.4">GND</text>
</g>
<g font-size="1.3" fill="#a90000">
<text x="88.3" y="65.9">T</text>
<text x="125" y="65.9">3</text>
<text x="88.2" y="68.4">S</text>
<text x="125" y="71">2</text>
<text x="137.7" y="68.4">1</text>
<text x="270.4" y="83.7">12</text>
<text x="270.4" y="88.8">13</text>
<text x="283.1" y="86.2">14</text>
<text x="310.4" y="88.8">S</text>
<text x="310.5" y="86.2">T</text>
<text x="190.4" y="101.5">10</text>
<text x="191" y="96.4">9</text>
<text x="203.7" y="98.9">8</text>
<text x="245" y="98.9">3</text>
<text x="248.8" y="96.6" transform="rotate(-90 248.8 96.6)">2</text>
<text x="251.4" y="98.9">1</text>
<text x="241.2" y="110.6" transform="rotate(-90 241.2 110.6)">10</text>
<text x="323.1" y="112.9">S</text>
<text x="323.2" y="110.4">T</text>
<text x="56.4" y="116.7">S</text>
<text x="56.5" y="114.2">T</text>
<text x="86.9" y="114.2">5</text>
<text x="86.9" y="119.2">6</text>
<text x="99.6" y="116.7">7</text>
<text x="229.7" y="117.6" transform="rotate(-90 229.7 117.6)">9</text>
<text x="234.9" y="114.2">12</text>
<text x="224.1" y="121.8">6</text>
<text x="241.2" y="120.7" transform="rotate(-90 241.2 120.7)">11</text>
<text x="287.6" y="124.3">6</text>
<text x="229.7" y="127.7" transform="rotate(-90 229.7 127.7)">8</text>
<text x="287.6" y="129.4">5</text>
<text x="300.3" y="126.9">7</text>
<text x="137" y="141.7" transform="rotate(-90 137 141.7)">3</text>
<text x="231" y="140.4" transform="rotate(-90 231 140.4)">1</text>
<text x="251.3" y="140.4" transform="rotate(-90 251.3 140.4)">3</text>
<text x="130.1" y="144.6">1</text>
<text x="137" y="149.3" transform="rotate(-90 137 149.3)">2</text>
<text x="172" y="149.7">3</text>
<text x="224.7" y="144.6">13</text>
<text x="255.8" y="144.6">5</text>
<text x="172" y="154.8">1</text>
<text x="179.6" y="152.3">2</text>
<text x="231" y="150.6" transform="rotate(-90 231 150.6)">2</text>
<text x="251.3" y="150.6" transform="rotate(-90 251.3 150.6)">4</text>
<text x="60.3" y="159.9">T</text>
<text x="231" y="158.8" transform="rotate(-90 231 158.8)">3</text>
<text x="233.6" y="161.2">2</text>
<text x="251.3" y="158.8" transform="rotate(-90 251.3 158.8)">3</text>
<text x="253.9" y="161.2">2</text>
<text x="60.2" y="162.4">S</text>
<text x="231" y="165.2" transform="rotate(-90 231 165.2)">1</text>
<text x="251.3" y="165.2" transform="rotate(-90 251.3 165.2)">1</text>
<text x="313" y="167.5">S</text>
<text x="313.1" y="165">T</text>
<text x="210.1" y="170">3</text>
<text x="222.8" y="172.6">1</text>
<text x="210.1" y="175.1">2</text>
<text x="267.8" y="176" transform="rotate(-90 267.8 176)">3</text>
<text x="273.6" y="178.9">1</text>
<text x="281.2" y="178.9">1</text>
<text x="288.2" y="176" transform="rotate(-90 288.2 176)">3</text>
<text x="267.8" y="183.6" transform="rotate(-90 267.8 183.6)">2</text>
<text x="288.2" y="183.6" transform="rotate(-90 288.2 183.6)">2</text>
<text x="60.8" y="186.8" transform="rotate(-90 60.8 186.8)">3</text>
<text x="63.4" y="189.1">2</text>
<text x="60.8" y="193.1" transform="rotate(-90 60.8 193.1)">1</text>
<text x="212" y="238.8" transform="rotate(-90 212 238.8)">14</text>
<text x="52" y="245">1</text>
<text x="60.9" y="245">2</text>
<text x="185.3" y="242.7" transform="rotate(-90 185.3 242.7)">4</text>
<text x="269.1" y="242.7" transform="rotate(-90 269.1 242.7)">8</text>
<text x="52" y="247.5">3</text>
<text x="52" y="250.1">5</text>
<text x="60.9" y="247.5">4</text>
<text x="60.9" y="250.1">6</text>
<text x="52" y="252.6">7</text>
<text x="52" y="255.1">9</text>
<text x="60.3" y="255.1">10</text>
<text x="60.9" y="252.6">8</text>
<text x="185.3" y="254.7" transform="rotate(-90 185.3 254.7)">11</text>
<text x="269.1" y="254.1" transform="rotate(-90 269.1 254.1)">4</text>
<text x="212" y="258.5" transform="rotate(-90 212 258.5)">7</text>
</g>
</svg>
